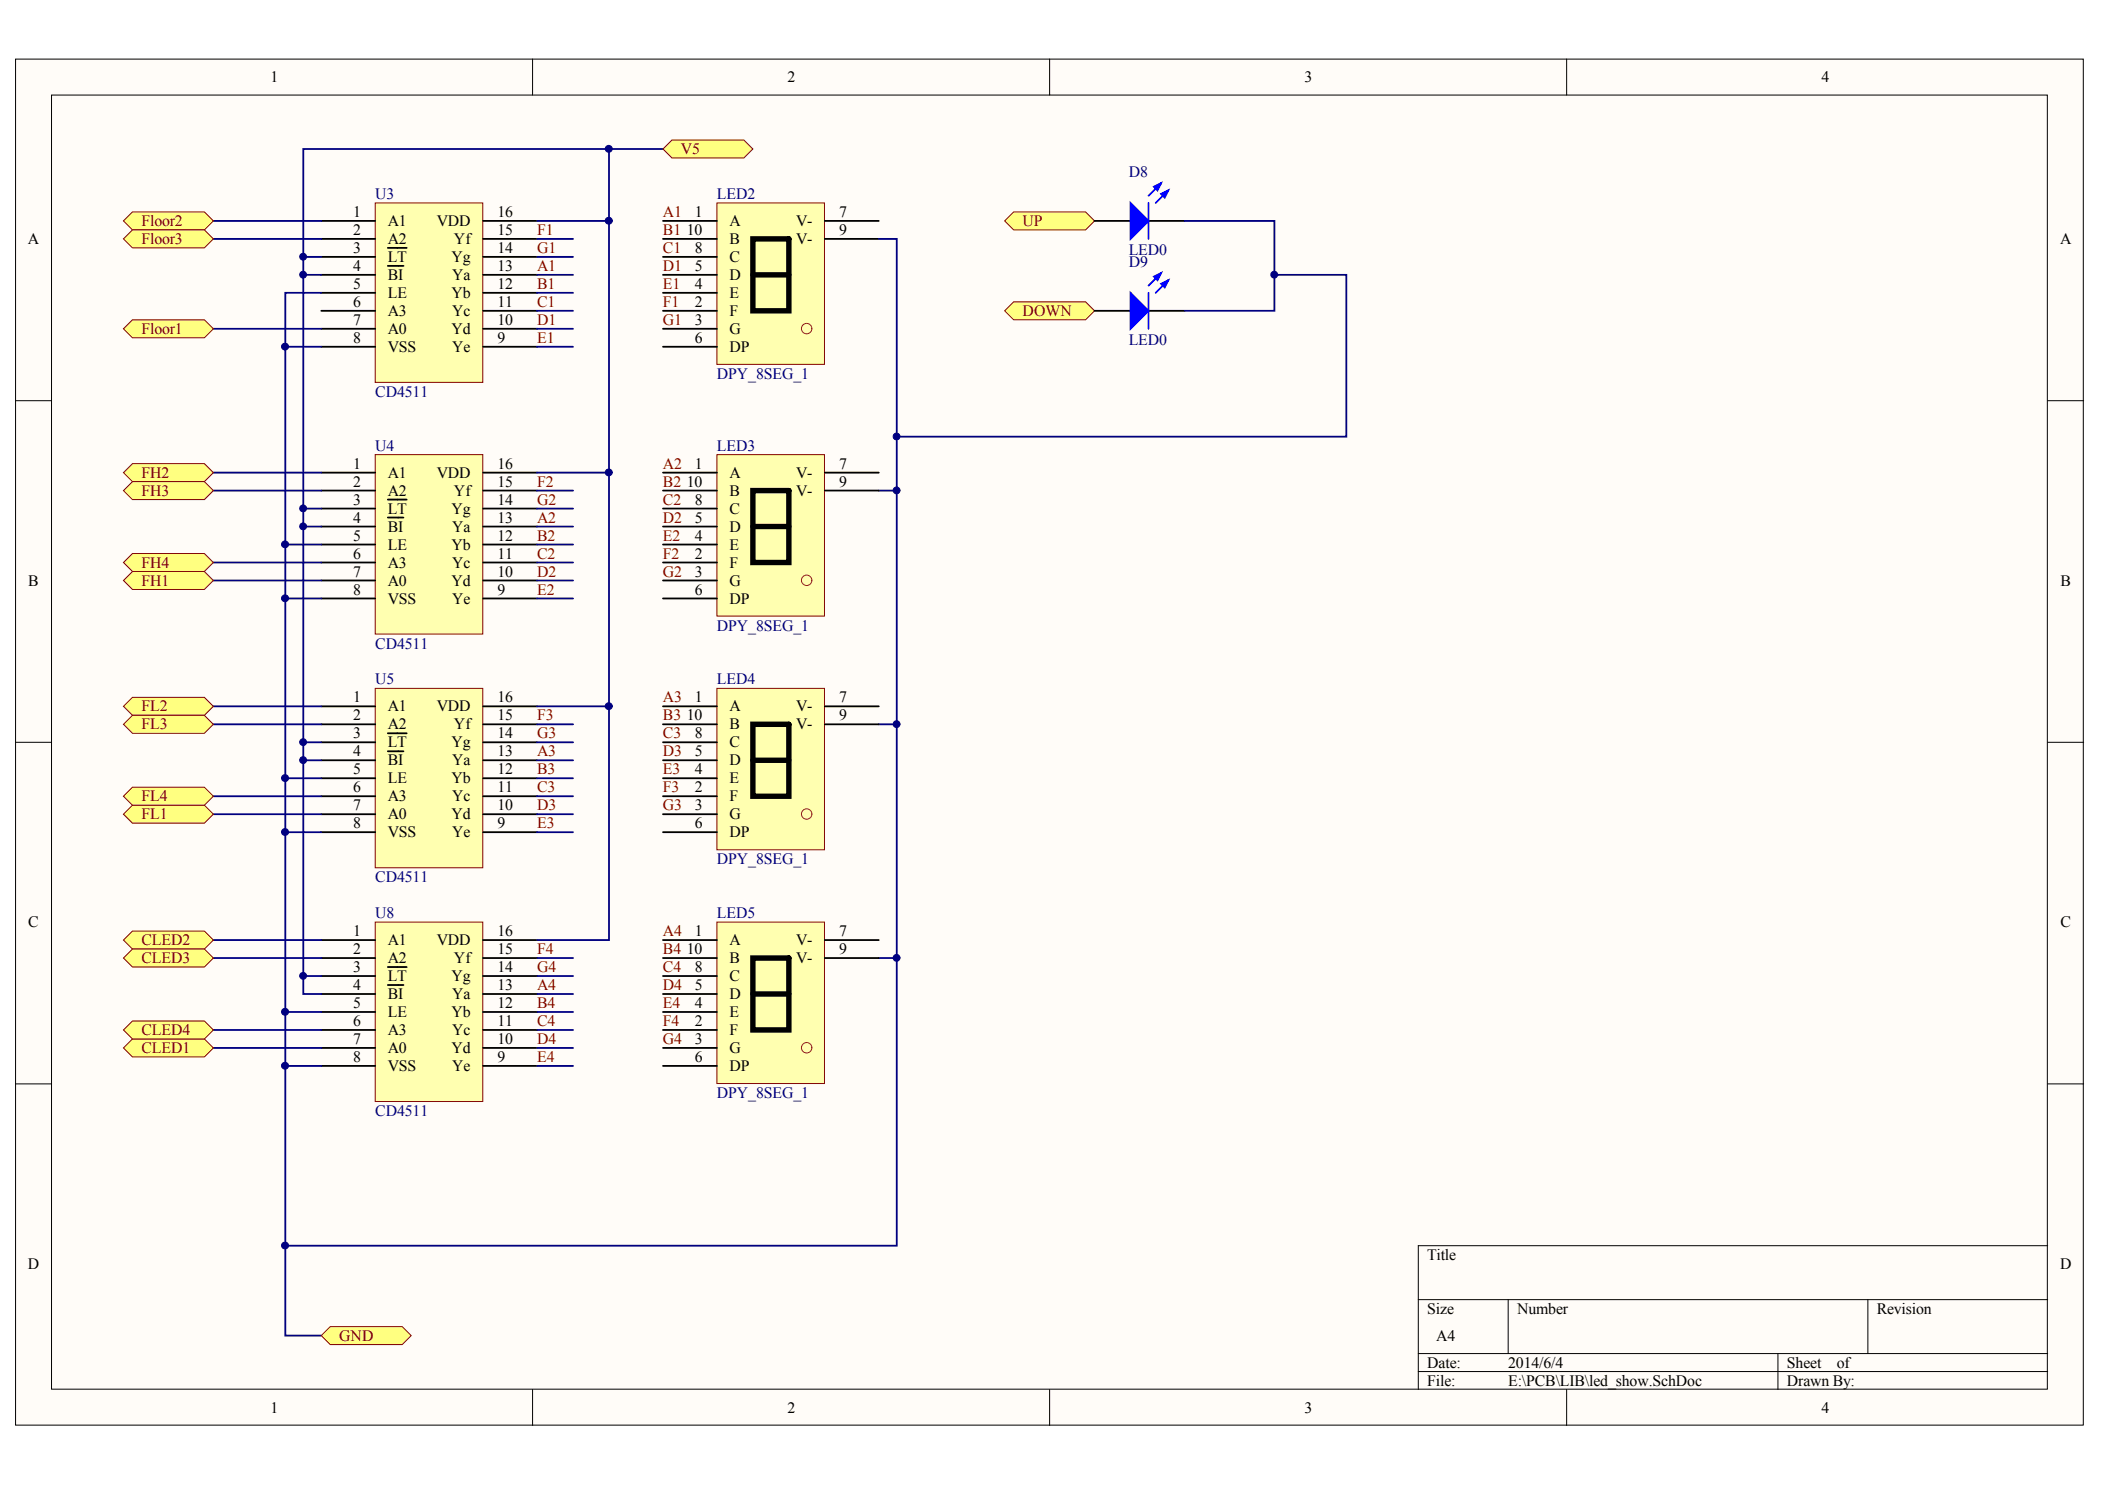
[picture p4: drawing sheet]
<svg xmlns="http://www.w3.org/2000/svg" width="297mm" height="210mm" viewBox="0 0 297 210" stroke-linecap="round" stroke-linejoin="round" font-family="sans-serif">
<g fill="#fffcf8" stroke="#000" stroke-width=".14">
<path d="M2.2 8.3h291.8v192.7h-291.8z"/>
<path d="M7.3 13.4h281.6v182.6h-281.6z"/>
</g>
<g fill="none" stroke="#000" stroke-width=".14">
<path d="M75.2 8.3v5.1M148.1 8.3v5.1M221.1 8.3v5.1M2.2 56.5h5.1M289 56.5h5M2.2 104.7h5.1M289 104.7h5M2.2 152.9h5.1M289 152.9h5M289 175.7h-88.9v20.3M75.2 196v5.1M148.1 196v5.1"/>
<path d="M200.1 183.3h88.9M200.1 190.9h88.9M200.1 193.5h88.9M212.8 183.3v7.6M221.1 196v5.1M250.9 190.9v5.1M263.6 183.3v7.6"/>
</g>
<path d="M52.9 28.6h15.2v25.3h-15.2z" fill="#ffffb0" stroke="#800000" stroke-width=".14"/>
<g fill="none" stroke="#000" stroke-width=".25">
<path d="M45.3 31.2h7.6M45.3 33.7h7.6M45.3 36.2h7.6M45.3 38.8h7.6M54.7 35h2.7M54.7 37.5h2.2M68.2 31.2h7.6M68.2 33.7h7.6M68.2 36.2h7.6M68.2 38.8h7.6M45.3 41.3h7.6M45.3 43.8h7.6"/>
<path d="M45.3 46.4h7.6M45.3 48.9h7.6M68.2 41.3h7.6M68.2 43.8h7.6M68.2 46.4h7.6M68.2 48.9h7.6"/>
</g>
<path d="M75.8 33.7h5.1M75.8 36.2h5.1M75.8 38.8h5.1M75.8 41.3h5.1M75.8 43.8h5.1M75.8 46.4h5.1M75.8 48.9h5.1" fill="none" stroke="#000080" stroke-width=".25"/>
<path d="M52.9 64.1h15.2v25.3h-15.2z" fill="#ffffb0" stroke="#800000" stroke-width=".14"/>
<g fill="none" stroke="#000" stroke-width=".25">
<path d="M45.3 66.7h7.6M45.3 69.2h7.6M45.3 71.7h7.6M45.3 74.3h7.6M45.3 76.8h7.6M45.3 79.3h7.6M54.7 70.5h2.7M54.7 73h2.2M68.2 66.7h7.6M68.2 69.2h7.6M68.2 71.7h7.6M68.2 74.3h7.6"/>
<path d="M68.2 76.8h7.6M68.2 79.3h7.6M45.3 81.9h7.6M45.3 84.4h7.6M68.2 81.9h7.6M68.2 84.4h7.6"/>
</g>
<path d="M75.8 69.2h5.1M75.8 71.7h5.1M75.8 74.3h5.1M75.8 76.8h5.1M75.8 79.3h5.1M75.8 81.9h5.1M75.8 84.4h5.1" fill="none" stroke="#000080" stroke-width=".25"/>
<path d="M52.9 97.1h15.2v25.3h-15.2z" fill="#ffffb0" stroke="#800000" stroke-width=".14"/>
<g fill="none" stroke="#000" stroke-width=".25">
<path d="M45.3 99.6h7.6M68.2 99.6h7.6M45.3 102.2h7.6M45.3 104.7h7.6M45.3 107.2h7.6M45.3 109.8h7.6M45.3 112.3h7.6M45.3 114.9h7.6M45.3 117.4h7.6M54.7 103.4h2.7M54.7 106h2.2M68.2 102.2h7.6"/>
<path d="M68.2 104.7h7.6M68.2 107.2h7.6M68.2 109.8h7.6M68.2 112.3h7.6M68.2 114.9h7.6M68.2 117.4h7.6"/>
</g>
<g fill="none" stroke="#000080" stroke-width=".25">
<path d="M30.1 31.2h15.2M30.1 33.7h15.2M42.8 38.8h2.5M45.3 36.2h-2.5v71h2.5M75.8 31.2h10.1v68.4h-10.1M85.9 21h-43.1v15.2M93.6 21h-7.7v10.2M30.1 46.4h15.2M45.3 48.9h-5v139.5h5M45.3 41.3h-5v7.6M30.1 66.7h15.2M30.1 69.2h15.2"/>
<path d="M30.1 79.3h15.2M40.3 76.8h5M42.8 74.3h2.5M42.8 71.7h2.5M75.8 66.7h10.1M124 69.2h2.5M30.1 99.6h15.2M30.1 81.9h15.2M40.3 84.4h5M30.1 102.2h15.2M30.1 112.3h15.2M30.1 114.9h15.2"/>
<path d="M40.3 109.8h5M40.3 117.4h5M42.8 104.7h2.5M75.8 102.2h5.1M75.8 104.7h5.1M75.8 107.2h5.1M75.8 109.8h5.1M75.8 112.3h5.1M75.8 114.9h5.1M75.8 117.4h5.1M124 102.2h2.5"/>
</g>
<g fill="#ffff80" stroke="#800000" stroke-width=".14">
<path d="M17.4 46.4l1.3-1.3h10.1l1.3 1.3-1.3 1.2h-10.1z" fill-rule="evenodd"/>
<path d="M17.4 31.2l1.3-1.3h10.1l1.3 1.3-1.3 1.2h-10.1z" fill-rule="evenodd"/>
<path d="M17.4 33.7l1.3-1.3h10.1l1.3 1.3-1.3 1.3h-10.1z" fill-rule="evenodd"/>
<path d="M17.4 81.9l1.3-1.3h10.1l1.3 1.3-1.3 1.3h-10.1z" fill-rule="evenodd"/>
<path d="M17.4 66.7l1.3-1.3h10.1l1.3 1.3-1.3 1.2h-10.1z" fill-rule="evenodd"/>
<path d="M17.4 69.2l1.3-1.3h10.1l1.3 1.3-1.3 1.3h-10.1z" fill-rule="evenodd"/>
<path d="M17.4 79.3l1.3-1.2h10.1l1.3 1.2-1.3 1.3h-10.1z" fill-rule="evenodd"/>
<path d="M17.4 114.9l1.3-1.3h10.1l1.3 1.3-1.3 1.2h-10.1z" fill-rule="evenodd"/>
<path d="M17.4 99.6l1.3-1.2h10.1l1.3 1.2-1.3 1.3h-10.1z" fill-rule="evenodd"/>
<path d="M17.4 102.2l1.3-1.3h10.1l1.3 1.3-1.3 1.2h-10.1z" fill-rule="evenodd"/>
<path d="M17.4 112.3l1.3-1.2h10.1l1.3 1.2-1.3 1.3h-10.1z" fill-rule="evenodd"/>
<path d="M45.3 188.4l1.3-1.3h10.2l1.2 1.3-1.2 1.3h-10.2z" fill-rule="evenodd"/>
<path d="M93.6 21l1.2-1.2h10.2l1.2 1.2-1.2 1.3h-10.2z" fill-rule="evenodd"/>
<path d="M141.8 31.2l1.2-1.3h10.2l1.3 1.3-1.3 1.2h-10.2z" fill-rule="evenodd"/>
<path d="M141.8 43.8l1.2-1.2h10.2l1.3 1.2-1.3 1.3h-10.2z" fill-rule="evenodd"/>
</g>
<path d="M126.5 61.6v114.1h-86.2" fill="none" stroke="#000080" stroke-width=".25"/>
<path d="M52.9 130.1h15.2v25.3h-15.2z" fill="#ffffb0" stroke="#800000" stroke-width=".14"/>
<g fill="none" stroke="#000" stroke-width=".25">
<path d="M45.3 132.6h7.6M45.3 135.1h7.6M45.3 137.7h7.6M54.7 136.4h2.7M54.7 138.9h2.2M68.2 132.6h7.6M68.2 135.1h7.6M68.2 137.7h7.6M45.3 140.2h7.6M45.3 142.8h7.6M45.3 145.3h7.6M45.3 147.8h7.6"/>
<path d="M45.3 150.4h7.6M68.2 140.2h7.6M68.2 142.8h7.6M68.2 145.3h7.6M68.2 147.8h7.6M68.2 150.4h7.6"/>
</g>
<g fill="none" stroke="#000080" stroke-width=".25">
<path d="M85.9 99.6v33h-10.1M42.8 107.2v33h2.5M30.1 135.1h15.2M30.1 132.6h15.2M42.8 137.7h2.5M75.8 137.7h5.1M75.8 135.1h5.1M124 135.1h2.5M30.1 145.3h15.2M30.1 147.8h15.2M40.3 150.4h5M40.3 142.8h5"/>
<path d="M75.8 150.4h5.1M75.8 142.8h5.1M75.8 145.3h5.1M75.8 147.8h5.1M75.8 140.2h5.1"/>
</g>
<g fill="#ffff80" stroke="#800000" stroke-width=".14">
<path d="M17.4 147.8l1.3-1.2h10.1l1.3 1.2-1.3 1.3h-10.1z" fill-rule="evenodd"/>
<path d="M17.4 132.6l1.3-1.3h10.1l1.3 1.3-1.3 1.3h-10.1z" fill-rule="evenodd"/>
<path d="M17.4 135.1l1.3-1.2h10.1l1.3 1.2-1.3 1.3h-10.1z" fill-rule="evenodd"/>
<path d="M17.4 145.3l1.3-1.3h10.1l1.3 1.3-1.3 1.3h-10.1z" fill-rule="evenodd"/>
</g>
<path d="M101.2 28.6h15.1v22.8h-15.1z" fill="#ffffb0" stroke="#800000" stroke-width=".14"/>
<path d="M93.6 31.2h7.6M93.6 38.8h7.6M93.6 36.2h7.6M93.6 33.7h7.6M116.4 31.2h7.6M116.4 33.7h7.6M93.6 43.8h7.6M93.6 46.4h7.6M93.6 41.3h7.6M93.6 48.9h7.6" fill="none" stroke="#000" stroke-width=".25"/>
<path d="M106.2 33.7h5.1v10.1h-5.1zM106.2 38.8h5.1" fill="none" stroke="#000" stroke-width=".76"/>
<circle cx="113.8" cy="46.4" r=".74" fill="none" stroke="#f00" stroke-width=".14"/>
<path d="M101.2 64.1h15.1v22.8h-15.1z" fill="#ffffb0" stroke="#800000" stroke-width=".14"/>
<path d="M93.6 66.7h7.6M93.6 79.3h7.6M93.6 76.8h7.6M93.6 74.3h7.6M93.6 71.7h7.6M93.6 69.2h7.6M116.4 66.7h7.6M116.4 69.2h7.6M93.6 81.9h7.6M93.6 84.4h7.6" fill="none" stroke="#000" stroke-width=".25"/>
<path d="M106.2 69.2h5.1v10.1h-5.1zM106.2 74.3h5.1" fill="none" stroke="#000" stroke-width=".76"/>
<circle cx="113.8" cy="81.9" r=".74" fill="none" stroke="#f00" stroke-width=".14"/>
<path d="M101.2 97.1h15.1v22.8h-15.1z" fill="#ffffb0" stroke="#800000" stroke-width=".14"/>
<path d="M93.6 99.6h7.6M116.4 99.6h7.6M93.6 112.3h7.6M93.6 114.9h7.6M93.6 109.8h7.6M93.6 107.2h7.6M93.6 117.4h7.6M93.6 104.7h7.6M93.6 102.2h7.6M116.4 102.2h7.6" fill="none" stroke="#000" stroke-width=".25"/>
<path d="M106.2 102.2h5.1v10.1h-5.1zM106.2 107.2h5.1" fill="none" stroke="#000" stroke-width=".76"/>
<circle cx="113.8" cy="114.8" r=".74" fill="none" stroke="#f00" stroke-width=".14"/>
<path d="M101.2 130.1h15.1v22.7h-15.1z" fill="#ffffb0" stroke="#800000" stroke-width=".14"/>
<g fill="none" stroke="#000" stroke-width=".25">
<path d="M154.5 31.2h5M162.1 31.2h5M154.5 43.8h5M162.1 43.8h5M93.6 132.6h7.6M93.6 137.7h7.6M93.6 135.1h7.6M116.4 132.6h7.6M116.4 135.1h7.6M93.6 145.3h7.6M93.6 147.8h7.6M93.6 142.8h7.6"/>
<path d="M93.6 140.2h7.6M93.6 150.4h7.6"/>
</g>
<path d="M106.2 135.1h5.1v10.2h-5.1zM106.2 140.2h5.1" fill="none" stroke="#000" stroke-width=".76"/>
<circle cx="113.8" cy="147.8" r=".74" fill="none" stroke="#f00" stroke-width=".14"/>
<g fill="#00f" stroke="#00f" stroke-width=".25">
<path d="M159.5 28.6l2.6 2.6-2.6 2.5z"/>
<path d="M163.8 27.4l1.1-.5-.5 1z"/>
<path d="M162.8 26.3l1-.5-.5 1.1z"/>
<path d="M159.5 41.3l2.6 2.5-2.6 2.6z"/>
<path d="M163.8 40l1.1-.5-.5 1z"/>
<path d="M162.8 39l1-.5-.5 1z"/>
</g>
<path d="M162.1 28.6v5.1M163.8 25.8l-1.7 1.8M163.8 38.5l-1.7 1.8M164.9 26.9l-1.8 1.7M164.9 39.5l-1.8 1.8M162.1 41.3v5.1" fill="none" stroke="#00f" stroke-width=".25"/>
<path d="M124 33.7h2.5v27.9h63.5v-22.8h-10.2M167.1 31.2h12.7v12.6h-12.7" fill="none" stroke="#000080" stroke-width=".25"/>
<g fill="#000080" stroke="#000080" stroke-width=".14">
<circle cx="40.2" cy="175.7" r=".49"/>
<circle cx="40.2" cy="150.3" r=".49"/>
<circle cx="40.2" cy="142.7" r=".49"/>
<circle cx="40.2" cy="117.4" r=".49"/>
<circle cx="40.2" cy="109.8" r=".49"/>
<circle cx="40.2" cy="84.4" r=".49"/>
<circle cx="40.2" cy="76.8" r=".49"/>
<circle cx="40.2" cy="48.9" r=".49"/>
<circle cx="42.8" cy="137.7" r=".48"/>
<circle cx="42.8" cy="107.2" r=".48"/>
<circle cx="42.8" cy="104.7" r=".48"/>
<circle cx="42.8" cy="74.3" r=".48"/>
<circle cx="42.8" cy="71.7" r=".48"/>
<circle cx="42.8" cy="38.7" r=".48"/>
<circle cx="42.8" cy="36.2" r=".48"/>
<circle cx="85.9" cy="99.6" r=".49"/>
<circle cx="85.9" cy="66.6" r=".49"/>
<circle cx="85.9" cy="31.1" r=".49"/>
<circle cx="85.9" cy="21" r=".49"/>
<circle cx="126.5" cy="135.1" r=".48"/>
<circle cx="126.5" cy="102.1" r=".48"/>
<circle cx="126.5" cy="69.2" r=".48"/>
<circle cx="126.5" cy="61.6" r=".48"/>
<circle cx="179.8" cy="38.7" r=".48"/>
</g>
<g font-size="2.2">
<text x="38.2" y="11.6">1</text>
<text x="111.1" y="11.6">2</text>
<text x="184.1" y="11.6">3</text>
<text x="257" y="11.6">4</text>
<text x="3.9" y="34.4">A</text>
<text x="49.8" y="30.6">1</text>
<text x="49.8" y="33.2">2</text>
<text x="49.8" y="35.7">3</text>
<text x="54.7" y="31.9">A1</text>
<text x="54.7" y="34.4">A2</text>
<text x="61.6" y="31.9">VDD</text>
<text x="64.1" y="34.4">Yf</text>
<text x="70.2" y="35.7">14</text>
<text x="70.2" y="33.2">15</text>
<text x="70.2" y="30.6">16</text>
<text x="96.9" y="33.2">10</text>
<text x="98" y="30.6">1</text>
<text x="98" y="35.7">8</text>
<text x="102.9" y="31.9">A</text>
<text x="102.9" y="34.4">B</text>
<text x="112.3" y="31.9">V-</text>
<text x="112.3" y="34.4">V-</text>
<text x="118.4" y="30.6">7</text>
<text x="118.4" y="33.2">9</text>
<text x="290.7" y="34.4">A</text>
<text x="49.8" y="38.2">4</text>
<text x="49.8" y="40.8">5</text>
<text x="54.7" y="37">LT</text>
<text x="54.7" y="39.5">BI</text>
<text x="63.7" y="37">Yg</text>
<text x="63.8" y="39.5">Ya</text>
<text x="70.2" y="40.8">12</text>
<text x="70.2" y="38.2">13</text>
<text x="98" y="40.8">4</text>
<text x="98" y="38.2">5</text>
<text x="102.9" y="39.5">D</text>
<text x="102.9" y="37">C</text>
<text x="49.8" y="43.3">6</text>
<text x="49.8" y="45.8">7</text>
<text x="54.7" y="42">LE</text>
<text x="54.7" y="44.6">A3</text>
<text x="54.7" y="47.1">A0</text>
<text x="63.7" y="47.1">Yd</text>
<text x="63.7" y="42">Yb</text>
<text x="63.8" y="44.6">Yc</text>
<text x="70.2" y="45.8">10</text>
<text x="70.2" y="43.3">11</text>
<text x="98" y="43.3">2</text>
<text x="98" y="45.8">3</text>
<text x="102.9" y="44.6">F</text>
<text x="102.9" y="47.1">G</text>
<text x="102.9" y="42">E</text>
<text x="49.8" y="48.4">8</text>
<text x="54.7" y="49.6">VSS</text>
<text x="63.8" y="49.6">Ye</text>
<text x="70.2" y="48.4">9</text>
<text x="98" y="48.4">6</text>
<text x="102.9" y="49.6">DP</text>
<text x="49.8" y="66.1">1</text>
<text x="49.8" y="68.7">2</text>
<text x="49.8" y="71.2">3</text>
<text x="54.7" y="67.4">A1</text>
<text x="54.7" y="69.9">A2</text>
<text x="61.6" y="67.4">VDD</text>
<text x="64.1" y="69.9">Yf</text>
<text x="70.2" y="71.2">14</text>
<text x="70.2" y="68.7">15</text>
<text x="70.2" y="66.1">16</text>
<text x="96.9" y="68.7">10</text>
<text x="98" y="66.1">1</text>
<text x="98" y="71.2">8</text>
<text x="102.9" y="67.4">A</text>
<text x="102.9" y="69.9">B</text>
<text x="112.3" y="67.4">V-</text>
<text x="112.3" y="69.9">V-</text>
<text x="118.4" y="66.1">7</text>
<text x="118.4" y="68.7">9</text>
<text x="49.8" y="73.7">4</text>
<text x="49.8" y="76.3">5</text>
<text x="54.7" y="72.5">LT</text>
<text x="54.7" y="75">BI</text>
<text x="54.7" y="77.5">LE</text>
<text x="63.7" y="77.5">Yb</text>
<text x="63.7" y="72.5">Yg</text>
<text x="63.8" y="75">Ya</text>
<text x="70.2" y="76.3">12</text>
<text x="70.2" y="73.7">13</text>
<text x="98" y="76.3">4</text>
<text x="98" y="73.7">5</text>
<text x="102.9" y="77.5">E</text>
<text x="102.9" y="75">D</text>
<text x="102.9" y="72.5">C</text>
<text x="4" y="82.6">B</text>
<text x="49.8" y="78.8">6</text>
<text x="49.8" y="81.3">7</text>
<text x="49.8" y="83.9">8</text>
<text x="54.7" y="80.1">A3</text>
<text x="54.7" y="82.6">A0</text>
<text x="63.7" y="82.6">Yd</text>
<text x="63.8" y="80.1">Yc</text>
<text x="70.2" y="83.9">9</text>
<text x="70.2" y="81.3">10</text>
<text x="70.2" y="78.8">11</text>
<text x="98" y="78.8">2</text>
<text x="98" y="81.3">3</text>
<text x="98" y="83.9">6</text>
<text x="102.9" y="80.1">F</text>
<text x="102.9" y="82.6">G</text>
<text x="290.8" y="82.6">B</text>
<text x="54.7" y="85.1">VSS</text>
<text x="63.8" y="85.1">Ye</text>
<text x="102.9" y="85.1">DP</text>
<text x="49.8" y="99.1">1</text>
<text x="49.8" y="101.6">2</text>
<text x="54.7" y="100.4">A1</text>
<text x="61.6" y="100.4">VDD</text>
<text x="70.2" y="101.6">15</text>
<text x="70.2" y="99.1">16</text>
<text x="96.9" y="101.6">10</text>
<text x="98" y="99.1">1</text>
<text x="102.9" y="100.4">A</text>
<text x="112.3" y="100.4">V-</text>
<text x="118.4" y="99.1">7</text>
<text x="118.4" y="101.6">9</text>
<text x="49.8" y="104.2">3</text>
<text x="49.8" y="106.7">4</text>
<text x="54.7" y="102.9">A2</text>
<text x="54.7" y="105.4">LT</text>
<text x="54.7" y="108">BI</text>
<text x="63.7" y="105.4">Yg</text>
<text x="63.8" y="108">Ya</text>
<text x="64.1" y="102.9">Yf</text>
<text x="70.2" y="106.7">13</text>
<text x="70.2" y="104.2">14</text>
<text x="98" y="106.7">5</text>
<text x="98" y="104.2">8</text>
<text x="102.9" y="108">D</text>
<text x="102.9" y="105.4">C</text>
<text x="102.9" y="102.9">B</text>
<text x="112.3" y="102.9">V-</text>
<text x="49.8" y="109.2">5</text>
<text x="49.8" y="111.8">6</text>
<text x="54.7" y="110.5">LE</text>
<text x="54.7" y="113">A3</text>
<text x="63.7" y="110.5">Yb</text>
<text x="63.8" y="113">Yc</text>
<text x="70.2" y="111.8">11</text>
<text x="70.2" y="109.2">12</text>
<text x="98" y="111.8">2</text>
<text x="98" y="109.2">4</text>
<text x="102.9" y="113">F</text>
<text x="102.9" y="110.5">E</text>
<text x="49.8" y="114.3">7</text>
<text x="49.8" y="116.8">8</text>
<text x="54.7" y="115.6">A0</text>
<text x="54.7" y="118.1">VSS</text>
<text x="63.7" y="115.6">Yd</text>
<text x="63.8" y="118.1">Ye</text>
<text x="70.2" y="116.8">9</text>
<text x="70.2" y="114.3">10</text>
<text x="98" y="114.3">3</text>
<text x="98" y="116.8">6</text>
<text x="102.9" y="115.6">G</text>
<text x="102.9" y="118.1">DP</text>
<text x="4" y="130.8">C</text>
<text x="290.8" y="130.8">C</text>
<text x="49.8" y="132.1">1</text>
<text x="49.8" y="134.6">2</text>
<text x="49.8" y="137.1">3</text>
<text x="54.7" y="133.3">A1</text>
<text x="54.7" y="135.9">A2</text>
<text x="61.6" y="133.3">VDD</text>
<text x="64.1" y="135.9">Yf</text>
<text x="70.2" y="137.1">14</text>
<text x="70.2" y="134.6">15</text>
<text x="70.2" y="132.1">16</text>
<text x="96.9" y="134.6">10</text>
<text x="98" y="132.1">1</text>
<text x="98" y="137.1">8</text>
<text x="102.9" y="133.3">A</text>
<text x="102.9" y="135.9">B</text>
<text x="112.3" y="133.3">V-</text>
<text x="112.3" y="135.9">V-</text>
<text x="118.4" y="132.1">7</text>
<text x="118.4" y="134.6">9</text>
<text x="49.8" y="139.7">4</text>
<text x="49.8" y="142.2">5</text>
<text x="54.7" y="138.4">LT</text>
<text x="54.7" y="140.9">BI</text>
<text x="54.7" y="143.5">LE</text>
<text x="63.7" y="143.5">Yb</text>
<text x="63.7" y="138.4">Yg</text>
<text x="63.8" y="140.9">Ya</text>
<text x="70.2" y="142.2">12</text>
<text x="70.2" y="139.7">13</text>
<text x="98" y="142.2">4</text>
<text x="98" y="139.7">5</text>
<text x="102.9" y="143.5">E</text>
<text x="102.9" y="140.9">D</text>
<text x="102.9" y="138.4">C</text>
<text x="49.8" y="144.7">6</text>
<text x="49.8" y="147.3">7</text>
<text x="49.8" y="149.8">8</text>
<text x="54.7" y="146">A3</text>
<text x="54.7" y="148.5">A0</text>
<text x="63.7" y="148.5">Yd</text>
<text x="63.8" y="146">Yc</text>
<text x="70.2" y="149.8">9</text>
<text x="70.2" y="147.3">10</text>
<text x="70.2" y="144.7">11</text>
<text x="98" y="144.7">2</text>
<text x="98" y="147.3">3</text>
<text x="98" y="149.8">6</text>
<text x="102.9" y="146">F</text>
<text x="102.9" y="148.5">G</text>
<text x="54.7" y="151.1">VSS</text>
<text x="63.8" y="151.1">Ye</text>
<text x="102.9" y="151.1">DP</text>
<text x="3.9" y="179">D</text>
<text x="201.4" y="177.7">Title</text>
<text x="290.7" y="179">D</text>
<text x="201.4" y="185.3">Size</text>
<text x="214.1" y="185.3">Number</text>
<text x="264.8" y="185.3">Revision</text>
<text x="202.7" y="189.1">A4</text>
<text x="201.4" y="192.9">Date:</text>
<text x="201.4" y="195.5">File:</text>
<text x="212.8" y="192.9">2014/6/4</text>
<text x="212.8" y="195.5">E:\PCB\LIB\led_show.SchDoc</text>
<text x="252.2" y="192.9">Sheet</text>
<text x="252.2" y="195.5">Drawn By:</text>
<text x="259.2" y="192.9">of</text>
<text x="38.2" y="199.3">1</text>
<text x="111.1" y="199.3">2</text>
<text x="184.1" y="199.3">3</text>
<text x="257" y="199.3">4</text>
</g>
<g font-size="2.2" fill="#800000">
<text x="96.1" y="21.7">V5</text>
<text x="20" y="31.9">Floor2</text>
<text x="20" y="34.4">Floor3</text>
<text x="75.8" y="33.2">F1</text>
<text x="75.8" y="35.7">G1</text>
<text x="93.6" y="30.6">A1</text>
<text x="93.6" y="33.2">B1</text>
<text x="93.6" y="35.7">C1</text>
<text x="144.3" y="31.9">UP</text>
<text x="75.8" y="38.2">A1</text>
<text x="75.8" y="40.8">B1</text>
<text x="93.6" y="38.2">D1</text>
<text x="93.6" y="40.8">E1</text>
<text x="20" y="47.1">Floor1</text>
<text x="75.8" y="43.3">C1</text>
<text x="75.8" y="45.8">D1</text>
<text x="93.6" y="43.3">F1</text>
<text x="93.6" y="45.8">G1</text>
<text x="144.3" y="44.6">DOWN</text>
<text x="75.8" y="48.4">E1</text>
<text x="20" y="67.4">FH2</text>
<text x="20" y="69.9">FH3</text>
<text x="75.8" y="68.7">F2</text>
<text x="75.8" y="71.2">G2</text>
<text x="93.6" y="66.1">A2</text>
<text x="93.6" y="68.7">B2</text>
<text x="93.6" y="71.2">C2</text>
<text x="75.8" y="73.7">A2</text>
<text x="75.8" y="76.3">B2</text>
<text x="93.6" y="73.7">D2</text>
<text x="93.6" y="76.3">E2</text>
<text x="20" y="82.6">FH1</text>
<text x="20" y="80.1">FH4</text>
<text x="75.8" y="78.8">C2</text>
<text x="75.8" y="81.3">D2</text>
<text x="75.8" y="83.9">E2</text>
<text x="93.6" y="78.8">F2</text>
<text x="93.6" y="81.3">G2</text>
<text x="20" y="100.4">FL2</text>
<text x="75.8" y="101.6">F3</text>
<text x="93.6" y="99.1">A3</text>
<text x="93.6" y="101.6">B3</text>
<text x="20" y="102.9">FL3</text>
<text x="75.8" y="104.2">G3</text>
<text x="75.8" y="106.7">A3</text>
<text x="93.6" y="104.2">C3</text>
<text x="93.6" y="106.7">D3</text>
<text x="20" y="113">FL4</text>
<text x="75.8" y="109.2">B3</text>
<text x="75.8" y="111.8">C3</text>
<text x="93.6" y="111.8">F3</text>
<text x="93.6" y="109.2">E3</text>
<text x="20" y="115.6">FL1</text>
<text x="75.8" y="114.3">D3</text>
<text x="75.8" y="116.8">E3</text>
<text x="93.6" y="114.3">G3</text>
<text x="20" y="133.3">CLED2</text>
<text x="20" y="135.9">CLED3</text>
<text x="75.8" y="137.1">G4</text>
<text x="75.8" y="134.6">F4</text>
<text x="93.6" y="134.6">B4</text>
<text x="93.6" y="132.1">A4</text>
<text x="93.6" y="137.1">C4</text>
<text x="75.8" y="139.7">A4</text>
<text x="75.8" y="142.2">B4</text>
<text x="93.6" y="139.7">D4</text>
<text x="93.6" y="142.2">E4</text>
<text x="20" y="148.5">CLED1</text>
<text x="20" y="146">CLED4</text>
<text x="75.8" y="144.7">C4</text>
<text x="75.8" y="147.3">D4</text>
<text x="75.8" y="149.8">E4</text>
<text x="93.6" y="144.7">F4</text>
<text x="93.6" y="147.3">G4</text>
<text x="47.9" y="189.1">GND</text>
</g>
<g font-size="2.2" fill="#000080">
<text x="52.9" y="28.1">U3</text>
<text x="101.2" y="28.1">LED2</text>
<text x="159.3" y="25">D8</text>
<text x="159.3" y="35.9">LED0</text>
<text x="159.3" y="37.7">D9</text>
<text x="101.2" y="53.4">DPY_8SEG_1</text>
<text x="159.3" y="48.6">LED0</text>
<text x="52.9" y="56">CD4511</text>
<text x="52.9" y="63.6">U4</text>
<text x="101.2" y="63.6">LED3</text>
<text x="101.2" y="88.9">DPY_8SEG_1</text>
<text x="52.9" y="91.5">CD4511</text>
<text x="52.9" y="96.6">U5</text>
<text x="101.2" y="96.6">LED4</text>
<text x="52.9" y="124.5">CD4511</text>
<text x="101.2" y="121.9">DPY_8SEG_1</text>
<text x="52.9" y="129.5">U8</text>
<text x="101.2" y="129.5">LED5</text>
<text x="101.2" y="154.9">DPY_8SEG_1</text>
<text x="52.9" y="157.4">CD4511</text>
</g>
</svg>
